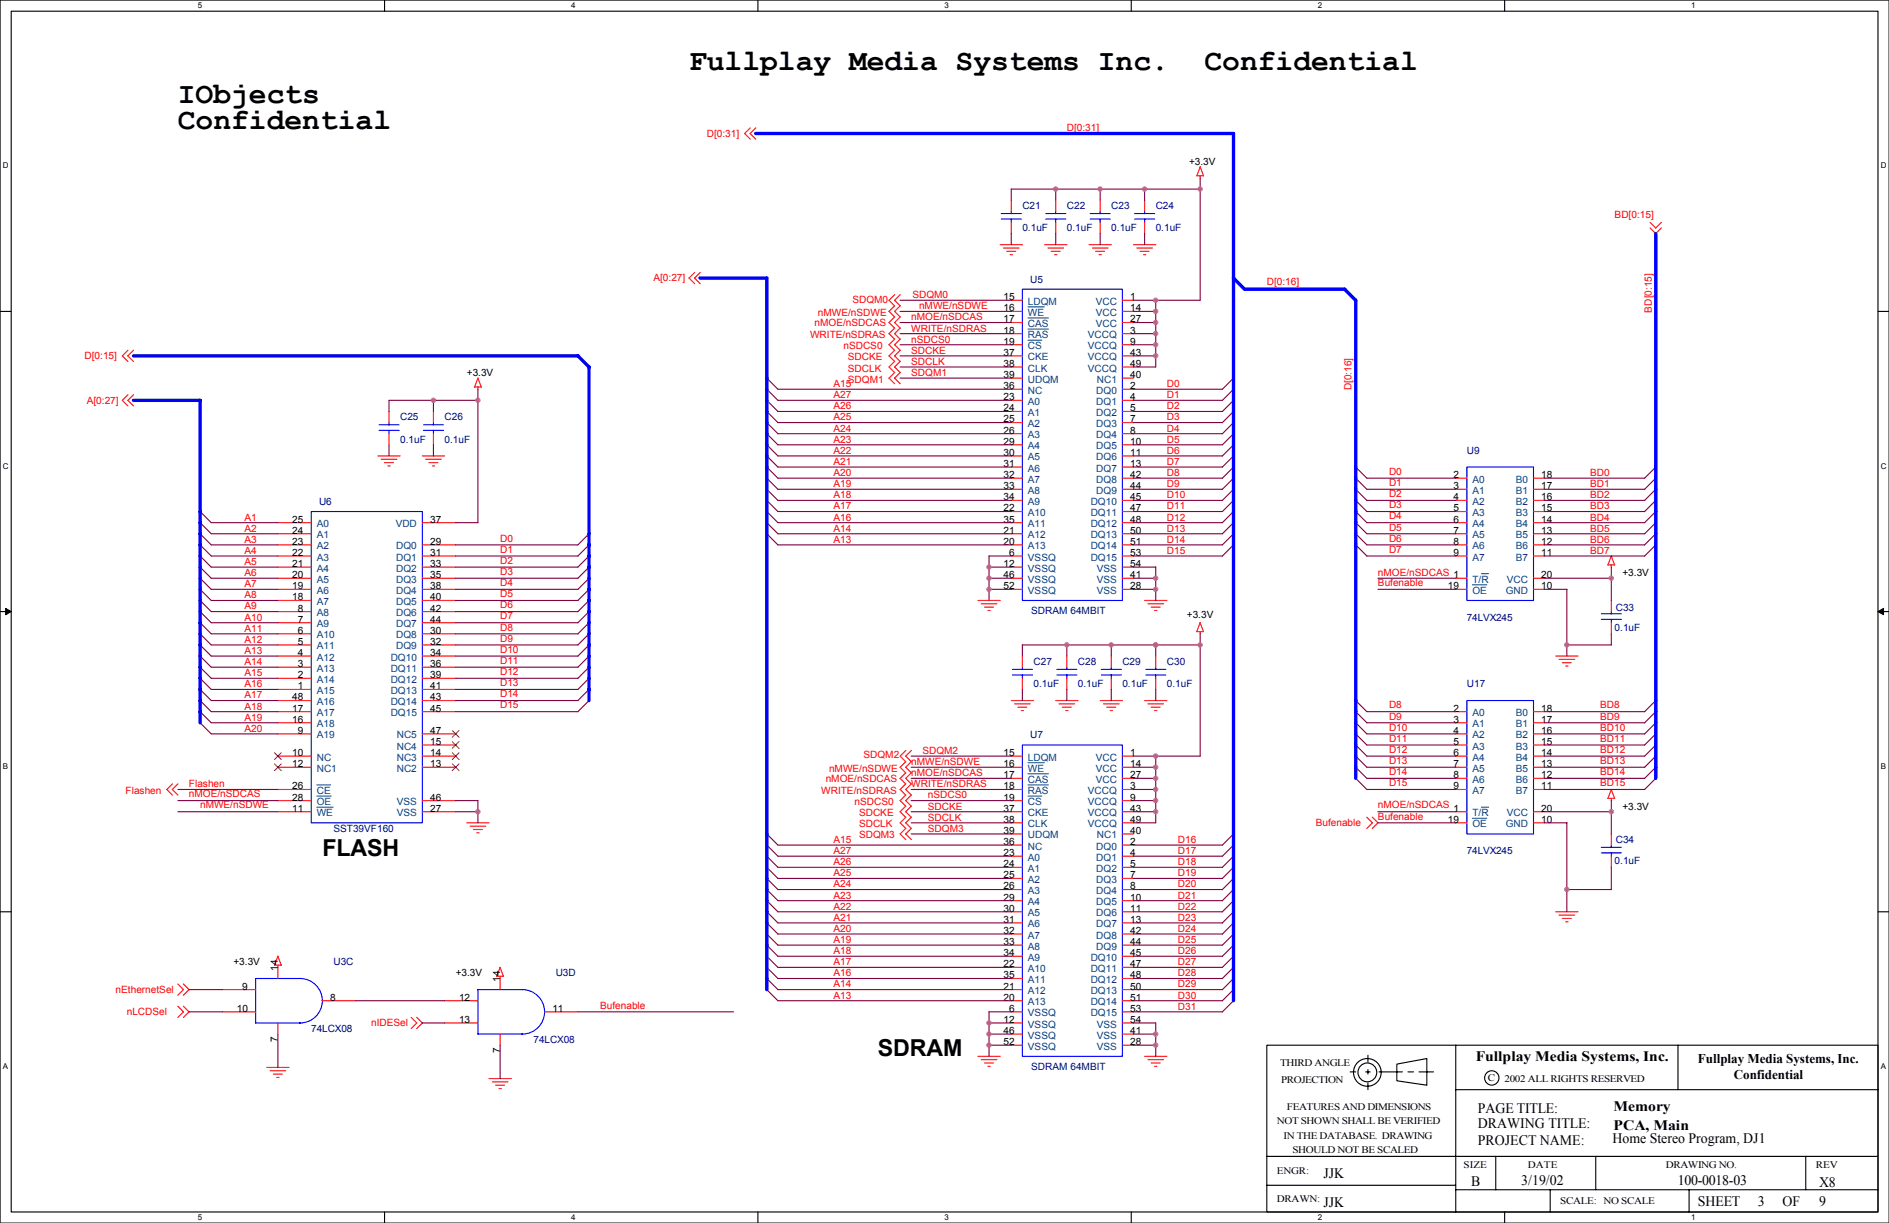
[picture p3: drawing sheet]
<svg xmlns="http://www.w3.org/2000/svg" width="432mm" height="279mm" viewBox="0 0 432 279" stroke-linecap="round" stroke-linejoin="round" font-family="sans-serif">
<path d="M0 0h431.8v279.4h-431.8zM2.6 2.6h426.7v274.3h-426.7z" fill="none" stroke="#000" stroke-width=".25"/>
<g fill="#fff">
<path d="M45.2 .3h1v2h-1z"/>
<path d="M45.2 277.1h1v2.1h-1z"/>
</g>
<path d="M87.9 0v2.6M87.9 276.9v2.5" fill="none" stroke="#000" stroke-width=".25"/>
<g fill="#fff">
<path d="M130.6 .3h1v2h-1z"/>
<path d="M130.6 277.1h1v2.1h-1z"/>
</g>
<path d="M173.2 0v2.6M173.2 276.9v2.5" fill="none" stroke="#000" stroke-width=".25"/>
<g fill="#fff">
<path d="M215.9 .3h1v2h-1z"/>
<path d="M215.9 277.1h1v2.1h-1z"/>
</g>
<path d="M258.6 0v2.6M258.6 276.9v2.5" fill="none" stroke="#000" stroke-width=".25"/>
<g fill="#fff">
<path d="M301.3 .3h1v2h-1z"/>
<path d="M301.3 277.1h1v2.1h-1z"/>
</g>
<path d="M343.9 0v2.6M343.9 276.9v2.5" fill="none" stroke="#000" stroke-width=".25"/>
<g fill="#fff">
<path d="M386.6 .3h1v2h-1z"/>
<path d="M386.6 277.1h1v2.1h-1z"/>
<path d="M.7 36.9h1.2v2h-1.2z"/>
<path d="M429.9 36.9h1.3v2h-1.3z"/>
<path d="M.7 105.4h1.2v2.1h-1.2z"/>
<path d="M429.9 105.4h1.3v2.1h-1.3z"/>
</g>
<path d="M0 71.1h2.6M429.3 71.1h2.5" fill="none" stroke="#000" stroke-width=".25"/>
<g fill="#fff">
<path d="M.7 174h1.2v2h-1.2z"/>
<path d="M429.9 174h1.2v2h-1.2z"/>
</g>
<path d="M0 139.7h2.6M429.3 139.7h2.5" fill="none" stroke="#000" stroke-width=".25"/>
<path d="M1.3 139l1.3 .7-1.3 .7zM429.3 139.7l1.3-.7v1.4z" fill="#000" stroke="#000" stroke-width=".23"/>
<g fill="#fff">
<path d="M.7 242.6h1.2v2h-1.2z"/>
<path d="M429.9 242.6h1.2v2h-1.2z"/>
</g>
<g fill="none" stroke="#000" stroke-width=".25">
<path d="M0 208.3h2.6M429.3 208.3h2.5M332.8 238.8h96.5v38.1h-96.5zM332.8 238.8h-43.2v38.1h43.2M383.6 238.8v10.1M308.6 244.9h1.3M312.2 244.9h1M312.7 241.1v1.5M312.7 244.4v1M312.7 247.4v1.5M315.2 244.9h5.4M319.3 243.1l6.9-1.3v6.1l-6.9-1z"/>
<path d="M321.8 244.9h1.3M324.4 244.9h3.3M332.8 248.9h96.5M289.6 264.2h139.4M289.6 270.8h43.2M332.8 271.8h96.5M341.9 264.2v7.6M354.4 271.8v5.1M364.8 264.2v7.6M386.1 271.8v5.1M412.8 264.2v7.6"/>
<circle cx="312.6" cy="245" r="3.2"/>
<circle cx="312.6" cy="245" r="2.15"/>
<circle cx="341" cy="246.3" r="1.64"/>
</g>
<g fill="none" stroke="#f00" stroke-width=".25">
<path d="M171.5 29.2l-1.3 1.3 1.3 1.3M172.8 29.2l-1.3 1.3 1.3 1.3M274.3 38.1l.8 2.1h-1.5zM228.6 55.9h5.1M229.4 56.7h3.6M230.1 57.4h2.1M230.9 58.2h.5M231.2 45.7v2.6M231.2 50.8v2.6M238.8 55.9h5.1M239.5 56.7h3.6M240.3 57.4h2"/>
<path d="M241.1 58.2h.5M241.3 45.7v2.6M241.3 50.8v2.6M248.9 55.9h5.1M249.7 56.7h3.6M250.4 57.4h2.1M251.2 58.2h.6M251.5 45.7v2.6M251.5 50.8v2.6M259.1 55.9h5.1M259.9 56.7h3.5M260.6 57.4h2.1"/>
<path d="M261.4 58.2h.5M261.6 45.7v2.6M261.6 50.8v2.6M274.3 40.2v.5M377.2 52.1l1.3 1.3 1.3-1.3M377.2 50.8l1.3 1.3 1.3-1.3M158.8 62.2l-1.3 1.3 1.3 1.3M160.1 62.2l-1.3 1.3 1.3 1.3M204.5 67.3l-1.3 1.3 1.3 1.3M204.5 69.8l-1.3 1.3 1.3 1.3-1.3 1.3 1.3 1.3M204.5 74.9l-1.3 1.3 1.3 1.3-1.3 1.3 1.3 1.3M205.8 67.3l-1.3 1.3 1.3 1.3"/>
<path d="M205.8 69.8l-1.3 1.3 1.3 1.3-1.3 1.3 1.3 1.3M205.8 74.9l-1.3 1.3 1.3 1.3-1.3 1.3 1.3 1.3M231.2 68.6h2.5M231.2 76.2h2.5M231.2 78.8h2.5M231.2 71.1h2.5M231.2 73.7h2.5M256.6 68.6h2.5M256.6 76.2h2.5M256.6 78.8h2.5M256.6 71.1h2.5M256.6 73.7h2.5"/>
<path d="M29.3 90.2l-1.3 1.3 1.3 1.3M29.3 80l-1.3 1.3 1.3 1.3M30.5 90.2l-1.3 1.3 1.3 1.3M30.5 80l-1.3 1.3 1.3 1.3M88.9 94v2.5M88.9 99.1v2.5M99.1 94v2.5M99.1 99.1v2.5M109.2 88.4v.5M109.3 86.4l-.8 2h1.5l-.8-2M204.5 80l-1.3 1.3 1.3 1.3-1.3 1.2 1.3 1.3M204.5 85.1l-1.3 1.3 1.3 1.3"/>
<path d="M205.8 80l-1.3 1.3 1.3 1.3-1.3 1.2 1.3 1.3M205.8 85.1l-1.3 1.3 1.3 1.3M231.2 88.9h2.5M231.2 91.5h2.5M231.2 94h2.5M231.2 96.5h2.5M231.2 99.1h2.5M231.2 81.3h2.5M231.2 83.8h2.5M231.2 86.4h2.5M256.6 88.9h2.5M256.6 91.5h2.5"/>
<path d="M256.6 94h2.5M256.6 96.5h2.5M256.6 99.1h2.5M256.6 81.3h2.5M256.6 83.8h2.5M256.6 86.4h2.5M63.5 119.4h7.6M86.4 104.2h5.1M87.1 104.9h3.6M87.9 105.7h2M88.7 106.4h.5M96.5 104.2h5.1"/>
<path d="M96.5 119.4h7.7M97.3 104.9h3.6M98 105.7h2.1M98.8 106.4h.6M231.2 104.2h2.5M231.2 101.6h2.5M231.2 106.7h2.5M231.2 116.9h2.5M231.2 109.2h2.5M231.2 111.8h2.5M231.2 114.3h2.5M231.2 119.4h2.5"/>
<path d="M256.6 104.2h2.5M256.6 101.6h2.5M256.6 106.7h2.5M256.6 116.9h2.5M256.6 109.2h2.5M256.6 111.8h2.5M256.6 114.3h2.5M256.6 119.4h2.5M332.8 116.9h2.5M332.8 109.2h2.5M332.8 111.8h2.5M332.8 114.3h2.5"/>
<path d="M332.8 119.4h2.5M350.5 116.9h2.6M350.5 109.2h2.6M350.5 111.8h2.6M350.5 114.3h2.6M350.5 119.4h2.6M63.5 137.2h7.6M63.5 127h7.6M63.5 129.6h7.6M63.5 124.5h7.6M63.5 121.9h7.6M63.5 134.6h7.6"/>
<path d="M63.5 132.1h7.6M63.5 139.7h7.6M96.5 137.2h7.7M96.5 127h7.7M96.5 129.6h7.7M96.5 124.5h7.7M96.5 134.6h7.7M96.5 132.1h7.7M96.5 139.7h7.7M223.5 137.2h5.1M224.3 137.9h3.6M225 138.7h2.1"/>
<path d="M225.8 139.5h.6M231.2 127h2.5M231.2 129.6h2.5M231.2 124.5h2.5M231.2 121.9h2.5M231.2 134.6h2.5M231.2 132.1h2.5M256.6 127h2.5M256.6 129.6h2.5M256.6 124.5h2.5M256.6 121.9h2.5M256.6 134.6h2.5"/>
<path d="M256.6 132.1h2.5M261.6 137.2h5.1M262.4 137.9h3.6M263.1 138.7h2.1M263.9 139.5h.6M332.8 127h2.5M332.8 124.5h2.5M332.8 121.9h2.5M332.8 134.6h2.5M332.8 132.1h2.5M350.5 127h2.6M350.5 124.5h2.6"/>
<path d="M350.5 121.9h2.6M350.5 134.6h2.6M350.5 132.1h2.6M368.3 127l.8 2.1h-1.5M368.3 129.1v.5M368.3 137.2v2.5M368.3 127l-.8 2.1M63.5 149.9h7.6M63.5 142.3h7.6M63.5 144.8h7.6M63.5 147.3h7.6M63.5 152.4h7.6"/>
<path d="M63.5 155h7.6M63.5 157.5h7.6M96.5 149.9h7.7M96.5 142.3h7.7M96.5 144.8h7.7M96.5 147.3h7.7M96.5 152.4h7.7M96.5 155h7.7M96.5 157.5h7.7M233.7 149.9v2.5M233.7 155v2.5M243.9 149.9v2.5"/>
<path d="M243.9 155v2.5M254 149.9v2.5M254 155v2.5M264.2 149.9v2.5M264.2 155v2.5M274.3 142.2l.8 2.1h-1.5l.7-2M274.3 144.3v.5M355.6 149.9h5.1M356.4 150.6h3.6M357.1 151.4h2.1M357.9 152.2h.5M368.3 142.3v2.5"/>
<path d="M39.4 179.1l-1.3 1.3 1.3 1.3M40.7 179.1l-1.3 1.3 1.3 1.3M63.5 160h7.6M63.5 162.6h7.6M63.5 165.1h7.6M63.5 167.7h7.6M63.5 172.7h7.6M63.5 175.3h7.6M96.5 160h7.7M96.5 162.6h7.7M96.5 167.7h7.7M96.5 172.7h7.7"/>
<path d="M96.5 175.3h7.7M96.5 170.2h7.7M207.1 176.5l-1.3 1.3 1.3 1.3-1.3 1.3 1.3 1.3M207.1 171.4l-1.3 1.3 1.3 1.3-1.3 1.3 1.3 1.3M208.3 176.5l-1.3 1.3 1.3 1.3-1.3 1.3 1.3 1.3M208.3 171.4l-1.3 1.3 1.3 1.3-1.3 1.3 1.3 1.3M231.2 160h5.1M231.2 172.7h2.5M231.2 175.3h2.5M231.2 177.8h2.5M231.9 160.8h3.6M232.7 161.6h2"/>
<path d="M233.4 162.3h.6M241.3 160h5.1M242.1 160.8h3.6M242.8 161.6h2.1M243.6 162.3h.5M251.5 160h5.1M252.2 160.8h3.6M253 161.6h2M253.8 162.3h.5M256.6 172.7h2.5M256.6 175.3h2.5M256.6 177.8h2.5"/>
<path d="M261.6 160h5.1M262.4 160.8h3.6M263.1 161.6h2.1M263.9 162.3h.6M332.8 162.6h2.5M332.8 165.1h2.5M332.8 167.7h2.5M332.8 172.7h2.5M332.8 175.3h2.5M332.8 170.2h2.5M332.8 177.8h2.5M350.5 162.6h2.6"/>
<path d="M350.5 165.1h2.6M350.5 167.7h2.6M350.5 172.7h2.6M350.5 175.3h2.6M350.5 170.2h2.6M350.5 177.8h2.6M63.5 180.4h7.6M63.5 182.9h7.6M63.5 185.4h7.6M96.5 182.9h7.7M96.5 185.4h7.7M106.7 188h5.1"/>
<path d="M107.5 188.7h3.5M108.2 189.5h2.1M109 190.3h.5M207.1 181.6l-1.3 1.3 1.3 1.3M207.1 184.1l-1.3 1.3 1.3 1.3M207.1 186.7l-1.3 1.3 1.3 1.3M207.1 189.2l-1.3 1.3 1.3 1.3M208.3 181.6l-1.3 1.3 1.3 1.3M208.3 184.1l-1.3 1.3 1.3 1.3M208.3 186.7l-1.3 1.3 1.3 1.3M208.3 189.2l-1.3 1.3 1.3 1.3M231.2 188h2.5"/>
<path d="M231.2 180.4h2.5M231.2 182.9h2.5M231.2 185.4h2.5M231.2 193.1h2.5M231.2 195.6h2.5M231.2 198.1h2.5M231.2 190.5h2.5M256.6 188h2.5M256.6 180.4h2.5M256.6 182.9h2.5M256.6 185.4h2.5M256.6 193.1h2.5"/>
<path d="M256.6 195.6h2.5M256.6 198.1h2.5M256.6 190.5h2.5M312.4 186.7l1.3 1.3-1.3 1.3M313.7 186.7l1.3 1.3-1.3 1.3M332.8 188h2.5M332.8 180.4h2.5M332.8 185.4h2.5M350.5 188h2.6M350.5 180.4h2.6M350.5 185.4h2.6M367.6 182.4h1.5l-.8-2.1-.8 2.1"/>
<path d="M368.3 182.4v.5M368.3 190.5v2.6M368.3 195.6v2.5M63.5 218.4l.8 2.1h-1.5M63.5 218.5l-.8 2M231.2 208.3h2.5M231.2 200.7h2.5M231.2 203.2h2.5M231.2 205.8h2.5M231.2 210.8h2.5M231.2 213.4h2.5M231.2 215.9h2.5"/>
<path d="M231.2 218.5h2.5M256.6 208.3h2.5M256.6 200.7h2.5M256.6 203.2h2.5M256.6 205.8h2.5M256.6 210.8h2.5M256.6 213.4h2.5M256.6 215.9h2.5M256.6 218.5h2.5M355.6 208.3h5.1M356.4 209.1h3.6M357.1 209.8h2.1"/>
<path d="M357.9 210.6h.5M40.6 229.9l1.3 1.3-1.3 1.3M40.6 224.8l1.3 1.3-1.3 1.3M41.9 224.8l1.3 1.3-1.3 1.3M41.9 229.9l1.3 1.3-1.3 1.3M50.8 226.1h7.6M50.8 231.2h7.6M63.5 220.5v3M63.5 233.7v2.5M73.7 228.6h7.6M94 232.4l1.3 1.3-1.3 1.3M95.2 232.4l1.3 1.3-1.3 1.3"/>
<path d="M101.6 228.6h7.6M101.6 233.7h7.6M114.3 221l.8 2h-1.5zM114.3 223v3.1M114.3 236.2v2.6M124.5 231.2h7.6M231.2 226.1h2.5M231.2 231.2h2.5M231.2 228.6h2.5M231.2 233.7h2.5M231.2 221h2.5M231.2 238.8h2.5"/>
<path d="M231.2 223.5h2.5M231.2 236.2h2.5M256.6 226.1h2.5M256.6 231.2h2.5M256.6 228.6h2.5M256.6 233.7h2.5M256.6 221h2.5M256.6 238.8h2.5M256.6 223.5h2.5M256.6 236.2h2.5M61 243.9h5.1M61.7 244.6h3.6"/>
<path d="M62.5 245.4h2M63.3 246.1h.5M111.8 246.4h5.1M112.5 247.2h3.6M113.3 247.9h2M114.1 248.7h.5M223.5 241.3h5.1M224.3 242.1h3.6M225 242.8h2.1M225.8 243.6h.6M261.6 241.3h5.1M262.4 242.1h3.6"/>
<path d="M263.1 242.8h2.1M263.9 243.6h.6"/>
</g>
<g fill="none" stroke="#00f" stroke-width=".25">
<path d="M228.9 50.1h4.6M228.9 48.8h4.6M231.2 48.3v.5M231.2 50v.8M239 50.1h4.6M239 48.8h4.6M241.3 48.3v.5M241.3 50v.8M249.2 50.1h4.6M249.2 48.8h4.6M251.5 48.3v.5M251.5 50v.8"/>
<path d="M259.4 50.1h4.5M259.4 48.8h4.5M261.6 48.3v.5M261.6 50v.8M233.7 66.1h22.9v71.1h-22.9zM86.6 98.3h4.6M86.6 97h4.6M88.9 96.5v.6M88.9 98.3v.8M96.8 98.3h4.6M96.8 97h4.6M99.1 96.5v.6"/>
<path d="M99.1 98.3v.8M71.1 116.9h25.4v71.1h-25.4zM335.3 106.7h15.2v30.5h-15.2zM368.3 139.7v.6M231.4 154.2h4.6M231.4 152.9h4.6M233.7 152.4v.6M233.7 154.2v.8M241.6 154.2h4.6M241.6 152.9h4.6M243.9 152.4v.6M243.9 154.2v.8"/>
<path d="M251.7 154.2h4.6M251.7 152.9h4.6M254 152.4v.6M254 154.2v.8M261.9 154.2h4.6M261.9 152.9h4.6M264.2 152.4v.6M264.2 154.2v.8M366 141.5h4.6M366 140.2h4.6M368.3 141.5v.8M233.7 170.2h22.9v71.1h-22.9z"/>
<path d="M335.3 160h15.2v30.5h-15.2zM366 194.8h4.6M366 193.6h4.6M368.3 193.1v.5M368.3 194.8v.8M58.4 223.5h10.1a5.1 5.1 0 0 1 5.2 5.1v-.1a5.1 5.1 0 0 1-5.2 5.2h.1M58.4 223.5v10.2M58.4 233.7h10.2M109.2 226.1h10.1a5.1 5.1 0 0 1 5.2 5 5.1 5.1 0 0 1-5.2 5.1h.1M109.2 226.1v10.2l10.2-.1"/>
</g>
<g fill="none" stroke="#004080" stroke-width=".23">
<path d="M235 70.1h3.7M235 72.6h4.7M235 75.2h4.7M235 77.7h3.1M336.6 133.6h3.3M338.6 131.1h1.7M72.4 179.3h3.2M235 179.3h4.7M235 174.2h3.7M235 176.8h4.7M72.4 181.9h3.3M72.4 184.4h3.8"/>
<path d="M235 181.9h3.1M336.6 186.9h3.3M338.6 184.4h1.7"/>
</g>
<path d="M62.8 172l1.5 1.5M62.8 174.5l1.5 1.6M64.3 172l-1.6 1.5M64.3 174.5l-1.6 1.6M103.4 166.9l1.5 1.5M103.4 169.4l1.5 1.6M103.4 172l1.5 1.5M103.4 174.5l1.5 1.6M104.9 166.9l-1.5 1.5M104.9 169.4l-1.5 1.6M104.9 172l-1.5 1.5M104.9 174.5l-1.5 1.6" fill="none" stroke="#804000" stroke-width=".23"/>
<g fill="none" stroke="#800040" stroke-width=".25">
<path d="M231.2 53.3v2.6M241.3 43.2v2.5M241.3 53.3v2.6M251.5 43.2v2.5M251.5 53.3v2.6M261.6 43.2v2.5M261.6 53.3v2.6M274.3 40.6v28h-15.2M274.3 43.2h-43.1v2.5M205.7 68.6h25.5M205.7 76.2h25.5M205.7 78.8h25.5"/>
<path d="M205.7 71.1h25.5M205.7 73.7h25.5M259.1 76.2h5.1M259.1 78.8h5.1M259.1 71.1h5.1M259.1 73.7h5.1M264.2 68.6v15.2h-5.1M99.1 91.5v2.5M109.2 88.9v30.5M109.3 91.5h-20.4v2.5M175.3 94l2.5 2.5M175.3 99.1l2.5 2.5"/>
<path d="M175.3 91.4l2.5 2.6M175.3 96.5l2.5 2.6M175.3 88.9l2.5 2.6M175.3 86.4l2.5 2.5M177.8 94h53.4M177.8 91.5h53.4M177.8 88.9h53.4M177.8 96.5h53.4M177.8 99.1h53.4M205.7 83.8h25.5M205.7 81.3h25.5M205.7 86.4h25.5"/>
<path d="M259.1 81.3h5.1M259.1 94h20.3M259.1 91.5h20.3M259.1 88.9h20.3M259.1 96.5h20.3M259.1 99.1h20.3M282 99.1l-2.6 2.5M282 86.4l-2.6 2.5M282 96.5l-2.6 2.6M282 94l-2.6 2.6M282 91.5l-2.6 2.5M282 88.9l-2.6 2.6"/>
<path d="M45.7 116.8l2.6 2.6h15.2M45.7 119.4l2.6 2.5h15.2M88.9 101.6v2.6M99.1 101.6v2.6M104.2 119.4h5.1M175.3 116.8l2.5 2.6M175.3 101.6l2.5 2.6M175.3 114.3l2.5 2.6M175.3 104.1l2.5 2.6M175.3 109.2l2.5 2.6M175.3 119.4l2.5 2.5M175.3 111.8l2.5 2.5"/>
<path d="M175.3 106.7l2.5 2.5M177.8 114.3h53.4M177.8 106.7h53.4M177.8 109.2h53.4M177.8 101.6h53.4M177.8 119.4h53.4M177.8 111.8h53.4M177.8 104.2h53.4M177.8 116.9h53.4M259.1 114.3h20.3M259.1 106.7h20.3M259.1 109.2h20.3"/>
<path d="M259.1 101.6h20.3M259.1 119.4h20.3M259.1 111.8h20.3M259.1 104.2h20.3M259.1 116.9h20.3M282 106.7l-2.6 2.6M282 109.2l-2.6 2.6M282 101.6l-2.6 2.6M282 111.8l-2.6 2.5M282 104.2l-2.6 2.5M282 114.3l-2.6 2.6M282 116.9l-2.6 2.5"/>
<path d="M282 119.4l-2.6 2.6M309.9 114.3l2.5 2.6h20.4M309.9 106.7l2.5 2.5h20.4M309.9 109.2l2.5 2.6h20.4M309.9 111.8l2.5 2.5h20.4M309.9 119.4l2.5 2.5h20.4M309.9 116.8l2.5 2.6h20.4M353.1 114.3h22.9M353.1 109.2h22.9M353.1 119.4h22.9M353.1 111.8h22.9M353.1 116.9h22.9"/>
<path d="M378.5 109.2l-2.6 2.6M378.5 119.4l-2.6 2.6M378.5 114.3l-2.6 2.6M378.5 106.7l-2.6 2.6M378.5 111.8l-2.6 2.5M378.5 116.9l-2.6 2.5M45.7 127l2.6 2.6h15.2M45.7 121.9l2.6 2.6h15.2M45.7 134.6l2.6 2.6h15.2M45.7 137.2l2.6 2.5h15.2M45.7 124.5l2.6 2.5h15.2M45.7 129.5l2.6 2.6h15.2"/>
<path d="M45.7 139.7l2.6 2.6h15.2M45.7 132.1l2.6 2.5h15.2M104.2 124.5h27.9M104.2 137.2h27.9M104.2 127h27.9M104.2 139.7h27.9M104.2 134.6h27.9M104.2 129.6h27.9M104.2 132.1h27.9M134.6 137.2l-2.5 2.5M134.6 121.9l-2.5 2.6M134.6 129.6l-2.5 2.5"/>
<path d="M134.6 127l-2.5 2.6M134.6 139.7l-2.5 2.6M134.6 124.5l-2.5 2.5M134.6 132.1l-2.5 2.6M134.6 134.6l-2.5 2.6M175.3 121.9l2.5 2.6M177.8 124.5h53.4M177.8 121.9h53.4M226.1 127h5.1M226.1 134.6h5.1M226.1 129.6h5.1M226.1 132.1h5.1"/>
<path d="M226.1 127v10.2M259.1 129.6l5.1-.1v7.7M259.1 124.5h20.3M259.1 127h20.3M259.1 134.6h5.1M259.1 121.9h20.3M259.1 132.1h5.1M282 124.5l-2.6 2.5M282 121.9l-2.6 2.6M309.9 121.9l2.5 2.6h20.4M309.9 124.5l2.5 2.5h20.4M315 132.1h17.8"/>
<path d="M315 134.6h17.8M353.1 124.5h22.9M353.1 127h22.9M353.1 134.6h5.1M353.1 121.9h22.9M353.1 132.1h15.2M358.2 134.6v15.3M368.3 129.6v7.6M378.5 124.5l-2.6 2.5M378.5 121.9l-2.6 2.6M45.7 147.3l2.6 2.6h15.2M45.7 144.8l2.6 2.5h15.2"/>
<path d="M45.7 142.2l2.6 2.6h15.2M45.7 154.9l2.6 2.6h15.2M45.7 157.5l2.6 2.5h15.2M45.7 152.4l2.6 2.6h15.2M45.7 149.9l2.6 2.5h15.2M104.2 155h27.9M104.2 149.9h27.9M104.2 147.3h27.9M104.2 142.3h27.9M104.2 144.8h27.9M104.2 152.4h27.9M104.2 157.5h27.9"/>
<path d="M134.6 142.3l-2.5 2.5M134.6 157.5l-2.5 2.6M134.6 152.4l-2.5 2.6M134.6 149.9l-2.5 2.5M134.6 144.8l-2.5 2.6M134.6 147.3l-2.5 2.6M134.6 155l-2.5 2.5M233.7 157.5v2.5M243.9 147.3v2.6M243.9 157.5v2.5M254 147.3v2.6M254 157.5v2.5"/>
<path d="M264.2 147.3v2.6M264.2 157.5v2.5M274.3 144.8v27.9h-15.2M274.3 147.3h-40.6v2.6M358.2 147.3h10.1M368.3 144.8v2.6M45.7 165.1l2.6 2.6h15.2M45.7 160l2.6 2.6h15.2M45.7 162.6l2.6 2.5h15.2M104.2 160h27.9M104.2 162.6h27.9M134.6 160l-2.5 2.6"/>
<path d="M208.3 177.8h22.9M208.3 175.3h22.9M208.3 172.7h22.9M259.1 177.8h5.1M259.1 175.3h5.1M264.2 172.7v15.3h-5.1M309.9 175.3l2.5 2.5h20.4M309.9 177.8l2.5 2.6h20.4M309.9 170.2l2.5 2.5h20.4M309.9 160l2.5 2.6h20.4M309.9 165.1l2.5 2.6h20.4M309.9 162.6l2.5 2.5h20.4"/>
<path d="M309.9 172.7l2.5 2.6h20.4M309.9 167.6l2.5 2.6h20.4M353.1 177.8h22.9M353.1 175.3h22.9M353.1 172.7h22.9M353.1 162.6h22.9M353.1 165.1h22.9M353.1 167.7h22.9M353.1 170.2h22.9M378.5 170.2l-2.6 2.6M378.5 172.7l-2.6 2.6M378.5 175.3l-2.6 2.5"/>
<path d="M378.5 177.8l-2.6 2.6M378.5 160l-2.6 2.6M378.5 162.6l-2.6 2.5M378.5 165.1l-2.6 2.6M378.5 167.7l-2.6 2.5M40.7 180.4h22.8M40.7 185.4h22.8M40.7 182.9h22.8M104.2 182.9h5v5.1M104.2 185.4h5.1M175.3 195.6l2.5 2.5M175.3 193l2.5 2.6"/>
<path d="M175.3 190.5l2.5 2.6M175.3 198.1l2.5 2.6M177.8 195.6h53.4M177.8 198.1h53.4M177.8 193.1h53.4M208.3 180.4h22.9M208.3 190.5h22.9M208.3 188h22.9M208.3 185.4h22.9M208.3 182.9h22.9M259.1 180.4h5.1M259.1 185.4h5.1"/>
<path d="M259.1 182.9h5.1M259.1 195.6h20.3M259.1 198.1h20.3M259.1 193.1h20.3M282 193.1l-2.6 2.5M282 195.6l-2.6 2.6M282 198.1l-2.6 2.6M282 190.5l-2.6 2.6M315 185.4h17.8M315 188h17.8M353.1 180.4h22.9M353.1 188h5.1"/>
<path d="M353.1 185.4h15.2M358.2 188v20.3M368.3 182.9v7.6M368.3 198.1v5.1M175.3 210.8l2.5 2.6M175.3 218.4l2.5 2.6M175.3 200.7l2.5 2.5M175.3 203.2l2.5 2.6M175.3 213.4l2.5 2.5M175.3 205.7l2.5 2.6M175.3 215.9l2.5 2.6M175.3 208.3l2.5 2.5"/>
<path d="M177.8 215.9h53.4M177.8 205.8h53.4M177.8 218.5h53.4M177.8 208.3h53.4M177.8 200.7h53.4M177.8 210.8h53.4M177.8 213.4h53.4M177.8 203.2h53.4M259.1 215.9h20.3M259.1 205.8h20.3M259.1 218.5h20.3M259.1 208.3h20.3"/>
<path d="M259.1 200.7h20.3M259.1 210.8h20.3M259.1 213.4h20.3M259.1 203.2h20.3M282 205.8l-2.6 2.5M282 218.5l-2.6 2.5M282 215.9l-2.6 2.6M282 210.8l-2.6 2.6M282 200.7l-2.6 2.5M282 203.2l-2.6 2.6M282 213.4l-2.6 2.5M282 208.3l-2.6 2.6"/>
<path d="M358.2 203.2h10.1M43.2 231.2h7.6M43.2 226.1h7.6M63.5 236.2v7.7M81.3 228.6h20.3M96.5 233.7h5.1M114.3 238.8v7.6M132.1 231.2h35.6M175.3 223.5l2.5 2.6M175.3 221l2.5 2.5M175.3 226.1l2.5 2.5M177.8 228.6h53.4"/>
<path d="M177.8 221h53.4M177.8 223.5h53.4M177.8 226.1h53.4M226.1 233.7h5.1M226.1 236.2h5.1M226.1 238.8h5.1M231.2 231.2h-5.1v10.1M259.1 233.7h5.1v7.6M259.1 231.2h20.3M259.1 228.6h20.3M259.1 221h20.3M259.1 223.5h20.3"/>
<path d="M259.1 226.1h20.3M259.1 236.2h5.1M259.1 238.8h5.1M282 221l-2.6 2.6M282 228.6l-2.6 2.6M282 223.5l-2.6 2.6M282 226.1l-2.6 2.5"/>
</g>
<path d="M172.7 30.5h109.3M282 30.5v198.1M378.5 53.4v124.4M160 63.5h15.3M175.3 63.5v162.6M281.9 63.5l2.6 2.6h22.9M307.3 66l2.6 2.6v109.2M30.5 81.3h101.6l2.6 2.6-.1 76.2M30.5 91.5h15.3M45.7 91.5v73.6" fill="none" stroke="#00f" stroke-width=".76"/>
<g fill="#f0f" stroke="#f0f" stroke-width=".25">
<circle cx="264.2" cy="134.6" r=".5"/>
<circle cx="226.1" cy="134.6" r=".5"/>
<circle cx="226.1" cy="132.1" r=".5"/>
<circle cx="264.2" cy="81.3" r=".5"/>
<circle cx="264.2" cy="147.3" r=".5"/>
<circle cx="254" cy="147.3" r=".5"/>
<circle cx="264.2" cy="180.3" r=".5"/>
<circle cx="264.2" cy="76.2" r=".5"/>
<circle cx="368.3" cy="132.1" r=".5"/>
<circle cx="358.1" cy="147.3" r=".5"/>
<circle cx="264.2" cy="185.4" r=".5"/>
<circle cx="226.1" cy="129.5" r=".5"/>
<circle cx="226.1" cy="238.8" r=".5"/>
<circle cx="251.5" cy="43.2" r=".5"/>
<circle cx="226.1" cy="236.2" r=".5"/>
<circle cx="264.2" cy="177.8" r=".5"/>
<circle cx="264.2" cy="238.8" r=".5"/>
<circle cx="243.8" cy="147.3" r=".5"/>
<circle cx="264.2" cy="132.1" r=".5"/>
<circle cx="358.1" cy="203.2" r=".5"/>
<circle cx="264.2" cy="236.2" r=".5"/>
<circle cx="99.1" cy="91.4" r=".5"/>
<circle cx="109.2" cy="185.4" r=".5"/>
<circle cx="109.2" cy="91.4" r=".5"/>
<circle cx="274.3" cy="43.2" r=".5"/>
<circle cx="261.6" cy="43.2" r=".5"/>
<circle cx="226.1" cy="233.7" r=".5"/>
<circle cx="274.3" cy="147.3" r=".5"/>
<circle cx="264.2" cy="175.3" r=".5"/>
<circle cx="264.2" cy="78.7" r=".5"/>
<circle cx="264.2" cy="68.6" r=".5"/>
<circle cx="264.2" cy="73.7" r=".5"/>
<circle cx="264.2" cy="71.1" r=".5"/>
<circle cx="264.2" cy="182.9" r=".5"/>
<circle cx="241.3" cy="43.2" r=".5"/>
<circle cx="368.3" cy="185.4" r=".5"/>
<circle cx="264.2" cy="172.7" r=".5"/>
</g>
<g font-size="6.9">
<text x="157.5" y="15.9">Fullplay Media Systems Inc.</text>
<text x="275.3" y="15.9">Confidential</text>
<text x="40.7" y="23.5">IObjects</text>
<text x="40.7" y="29.5">Confidential</text>
</g>
<g font-size="5.3">
<text x="73.7" y="195.5">FLASH</text>
<text x="200.7" y="241.2">SDRAM</text>
</g>
<g font-size="3.3">
<text x="337.3" y="242.3">Fullplay Media Systems, Inc.</text>
<text x="337.8" y="257.7">DRAWING TITLE:</text>
<text x="337.8" y="254.2">PAGE TITLE:</text>
<text x="368.8" y="253.7">Memory</text>
<text x="337.8" y="261.6">PROJECT NAME:</text>
<text x="368.6" y="261">Home Stereo Program, DJ1</text>
<text x="368.8" y="258.1">PCA, Main</text>
<text x="302.5" y="269.2">JJK</text>
<text x="302.5" y="275.8">JJK</text>
<text x="336.3" y="271">B</text>
<text x="347.7" y="270.7">3/19/02</text>
<text x="383.6" y="270.7">100-0018-03</text>
<text x="388.1" y="275.5">SHEET</text>
<text x="401.8" y="275.5">3</text>
<text x="407.4" y="275.5">OF</text>
<text x="415.8" y="271.2">X8</text>
<text x="415.8" y="275.5">9</text>
</g>
<g font-size="3">
<text x="388.1" y="242.8">Fullplay Media Systems, Inc.</text>
<text x="396.3" y="246.5">Confidential</text>
</g>
<g font-size="2.3" fill="#f00">
<text x="161.6" y="31.3">D[0:31]</text>
<text x="243.9" y="30">D[0:31]</text>
<text x="369.1" y="49.8">BD[0:15]</text>
<text x="149.4" y="64.3">A[0:27]</text>
<text x="289.6" y="65.1">D[0:16]</text>
<text x="194.8" y="69.1">SDQM0</text>
<text x="208.6" y="68.1">SDQM0</text>
<text x="210.1" y="70.7">nMWE/nSDWE</text>
<text x="377.5" y="71.4" transform="rotate(-90 377.5 71.4)">BD[0:15]</text>
<text x="185.2" y="77.3">WRITE/nSDRAS</text>
<text x="186.2" y="74.5">nMOE/nSDCAS</text>
<text x="187" y="72.2">nMWE/nSDWE</text>
<text x="208.3" y="73.2">nMOE/nSDCAS</text>
<text x="208.3" y="75.7">WRITE/nSDRAS</text>
<text x="19.3" y="82.1">D[0:15]</text>
<text x="192.8" y="79.8">nSDCS0</text>
<text x="193.8" y="82.3">SDCKE</text>
<text x="208.3" y="83.4">SDCLK</text>
<text x="208.3" y="78.3">nSDCS0</text>
<text x="208.3" y="80.8">SDCKE</text>
<text x="190.5" y="88.4">A15</text>
<text x="193.8" y="84.9">SDCLK</text>
<text x="193.8" y="87.4">SDQM1</text>
<text x="208.3" y="85.9">SDQM1</text>
<text x="266.7" y="88.4">D0</text>
<text x="309" y="89.2" transform="rotate(-90 309 89.2)">D[0:16]</text>
<text x="19.8" y="92.2">A[0:27]</text>
<text x="190.5" y="93.5">A26</text>
<text x="190.5" y="91">A27</text>
<text x="266.7" y="93.5">D2</text>
<text x="266.7" y="91">D1</text>
<text x="190.5" y="98.6">A24</text>
<text x="190.5" y="96.1">A25</text>
<text x="190.5" y="101.1">A23</text>
<text x="266.7" y="98.6">D4</text>
<text x="266.7" y="96.1">D3</text>
<text x="266.7" y="101.1">D5</text>
<text x="190.5" y="106.2">A21</text>
<text x="190.5" y="103.7">A22</text>
<text x="266.7" y="106.2">D7</text>
<text x="266.7" y="103.7">D6</text>
<text x="190.5" y="113.8">A18</text>
<text x="190.5" y="111.3">A19</text>
<text x="190.5" y="108.8">A20</text>
<text x="266.7" y="113.8">D10</text>
<text x="266.7" y="108.8">D8</text>
<text x="266.7" y="111.3">D9</text>
<text x="317.5" y="111">D1</text>
<text x="317.5" y="108.5">D0</text>
<text x="317.5" y="113.6">D2</text>
<text x="363.5" y="108.8">BD0</text>
<text x="363.5" y="113.8">BD2</text>
<text x="363.5" y="111.3">BD1</text>
<text x="55.9" y="118.9">A1</text>
<text x="190.5" y="116.4">A17</text>
<text x="190.5" y="118.9">A16</text>
<text x="266.7" y="116.4">D11</text>
<text x="266.7" y="118.9">D12</text>
<text x="317.5" y="116.1">D3</text>
<text x="317.5" y="118.7">D4</text>
<text x="363.5" y="118.9">BD4</text>
<text x="363.5" y="116.4">BD3</text>
<text x="55.9" y="124">A3</text>
<text x="55.9" y="121.5">A2</text>
<text x="114.3" y="123.7">D0</text>
<text x="190.5" y="124">A13</text>
<text x="190.5" y="121.5">A14</text>
<text x="266.7" y="124">D14</text>
<text x="266.7" y="121.5">D13</text>
<text x="317.5" y="123.7">D6</text>
<text x="317.5" y="121.2">D5</text>
<text x="363.5" y="124">BD6</text>
<text x="363.5" y="121.5">BD5</text>
<text x="55.9" y="131.6">A6</text>
<text x="55.9" y="129.1">A5</text>
<text x="55.9" y="126.5">A4</text>
<text x="114.3" y="131.4">D3</text>
<text x="114.3" y="126.3">D1</text>
<text x="114.3" y="128.8">D2</text>
<text x="266.7" y="126.5">D15</text>
<text x="315" y="131.6">nMOE/nSDCAS 1</text>
<text x="317.5" y="126.3">D7</text>
<text x="363.5" y="126.5">BD7</text>
<text x="55.9" y="136.7">A8</text>
<text x="55.9" y="134.2">A7</text>
<text x="114.3" y="136.4">D5</text>
<text x="114.3" y="133.9">D4</text>
<text x="315" y="133.9">Bufenable</text>
<text x="55.9" y="141.8">A10</text>
<text x="55.9" y="139.2">A9</text>
<text x="114.3" y="139">D6</text>
<text x="114.3" y="141.5">D7</text>
<text x="55.9" y="149.4">A13</text>
<text x="55.9" y="146.9">A12</text>
<text x="55.9" y="144.3">A11</text>
<text x="114.3" y="144.1">D8</text>
<text x="114.3" y="149.1">D10</text>
<text x="114.3" y="146.6">D9</text>
<text x="55.9" y="151.9">A14</text>
<text x="55.9" y="154.5">A15</text>
<text x="114.3" y="154.2">D12</text>
<text x="114.3" y="151.7">D11</text>
<text x="55.9" y="157">A16</text>
<text x="55.9" y="159.6">A17</text>
<text x="114.3" y="156.8">D13</text>
<text x="114.3" y="159.3">D14</text>
<text x="114.3" y="161.8">D15</text>
<text x="317.5" y="161.8">D8</text>
<text x="365.8" y="161.8">BD8</text>
<text x="55.9" y="162.1">A18</text>
<text x="55.9" y="167.2">A20</text>
<text x="55.9" y="164.6">A19</text>
<text x="317.5" y="164.4">D9</text>
<text x="317.5" y="166.9">D10</text>
<text x="365.8" y="164.4">BD9</text>
<text x="365.8" y="166.9">BD10</text>
<text x="197.4" y="173.3">SDQM2</text>
<text x="210.8" y="172.3">SDQM2</text>
<text x="317.5" y="169.5">D11</text>
<text x="317.5" y="172">D12</text>
<text x="365.8" y="172">BD12</text>
<text x="365.8" y="169.5">BD11</text>
<text x="43.2" y="179.9">Flashen</text>
<text x="188.7" y="178.6">nMOE/nSDCAS</text>
<text x="189.5" y="176.3">nMWE/nSDWE</text>
<text x="208.3" y="177.3">nMOE/nSDCAS</text>
<text x="208.3" y="179.9">WRITE/nSDRAS</text>
<text x="208.3" y="174.8">nMWE/nSDWE</text>
<text x="317.5" y="174.5">D13</text>
<text x="317.5" y="177.1">D14</text>
<text x="317.5" y="179.6">D15</text>
<text x="365.8" y="177.1">BD14</text>
<text x="365.8" y="174.5">BD13</text>
<text x="365.8" y="179.6">BD15</text>
<text x="28.7" y="181.4">Flashen</text>
<text x="43.2" y="182.2">nMOE/nSDCAS</text>
<text x="45.7" y="184.7">nMWE/nSDWE</text>
<text x="187.7" y="181.4">WRITE/nSDRAS</text>
<text x="195.3" y="183.9">nSDCS0</text>
<text x="212.1" y="182.4">nSDCS0</text>
<text x="212.1" y="185">SDCKE</text>
<text x="315" y="184.7">nMOE/nSDCAS</text>
<text x="196.4" y="186.5">SDCKE</text>
<text x="196.4" y="189">SDCLK</text>
<text x="196.4" y="191.6">SDQM3</text>
<text x="212.1" y="190">SDQM3</text>
<text x="212.1" y="187.5">SDCLK</text>
<text x="300.8" y="188.8">Bufenable</text>
<text x="315" y="187.2">Bufenable</text>
<text x="190.5" y="192.6">A15</text>
<text x="190.5" y="197.7">A26</text>
<text x="190.5" y="195.1">A27</text>
<text x="269.3" y="195.1">D17</text>
<text x="269.3" y="197.7">D18</text>
<text x="269.3" y="192.6">D16</text>
<text x="190.5" y="200.2">A25</text>
<text x="190.5" y="202.7">A24</text>
<text x="269.3" y="202.7">D20</text>
<text x="269.3" y="200.2">D19</text>
<text x="190.5" y="205.3">A23</text>
<text x="190.5" y="207.8">A22</text>
<text x="269.3" y="207.8">D22</text>
<text x="269.3" y="205.3">D21</text>
<text x="190.5" y="210.4">A21</text>
<text x="190.5" y="215.4">A19</text>
<text x="190.5" y="212.9">A20</text>
<text x="269.3" y="215.4">D25</text>
<text x="269.3" y="212.9">D24</text>
<text x="269.3" y="210.4">D23</text>
<text x="190.5" y="218">A18</text>
<text x="190.5" y="220.5">A17</text>
<text x="269.3" y="218">D26</text>
<text x="269.3" y="220.5">D27</text>
<text x="26.4" y="226.9">nEthernetSel</text>
<text x="190.5" y="225.6">A14</text>
<text x="190.5" y="223.1">A16</text>
<text x="269.3" y="223.1">D28</text>
<text x="269.3" y="225.6">D29</text>
<text x="29" y="231.9">nLCDSel</text>
<text x="137.2" y="230.4">Bufenable</text>
<text x="190.5" y="228.1">A13</text>
<text x="269.3" y="230.7">D31</text>
<text x="269.3" y="228.1">D30</text>
<text x="84.9" y="234.5">nIDESel</text>
</g>
<g font-size="2.3">
<text x="271.8" y="37.6">+3.3V</text>
<text x="229.4" y="68.6">15</text>
<text x="229.4" y="71.1">16</text>
<text x="258.3" y="68.6">1</text>
<text x="258.3" y="71.1">14</text>
<text x="229.4" y="73.7">17</text>
<text x="229.4" y="76.2">18</text>
<text x="258.3" y="76.2">3</text>
<text x="258.3" y="73.7">27</text>
<text x="229.4" y="78.7">19</text>
<text x="229.4" y="81.3">37</text>
<text x="229.4" y="83.8">38</text>
<text x="258.3" y="78.7">9</text>
<text x="258.3" y="81.3">43</text>
<text x="258.3" y="83.8">49</text>
<text x="106.7" y="85.9">+3.3V</text>
<text x="229.4" y="88.9">36</text>
<text x="229.4" y="86.4">39</text>
<text x="258.3" y="88.9">2</text>
<text x="258.3" y="86.4">40</text>
<text x="229.4" y="91.4">23</text>
<text x="229.4" y="94">24</text>
<text x="258.3" y="91.4">4</text>
<text x="258.3" y="94">5</text>
<text x="229.4" y="96.5">25</text>
<text x="229.4" y="99.1">26</text>
<text x="229.4" y="101.6">29</text>
<text x="258.3" y="96.5">7</text>
<text x="258.3" y="99.1">8</text>
<text x="258.3" y="101.6">10</text>
<text x="229.4" y="104.1">30</text>
<text x="229.4" y="106.7">31</text>
<text x="258.3" y="104.1">11</text>
<text x="258.3" y="106.7">13</text>
<text x="229.4" y="109.2">32</text>
<text x="229.4" y="111.8">33</text>
<text x="258.3" y="109.2">42</text>
<text x="258.3" y="111.8">44</text>
<text x="332.3" y="109.2">2</text>
<text x="332.3" y="111.8">3</text>
<text x="352.3" y="111.8">17</text>
<text x="352.3" y="109.2">18</text>
<text x="66.8" y="119.4">25</text>
<text x="98.3" y="119.4">37</text>
<text x="229.4" y="116.8">22</text>
<text x="229.4" y="114.3">34</text>
<text x="229.4" y="119.4">35</text>
<text x="258.3" y="114.3">45</text>
<text x="258.3" y="116.8">47</text>
<text x="258.3" y="119.4">48</text>
<text x="332.3" y="114.3">4</text>
<text x="332.3" y="116.8">5</text>
<text x="332.3" y="119.4">6</text>
<text x="352.3" y="119.4">14</text>
<text x="352.3" y="116.8">15</text>
<text x="352.3" y="114.3">16</text>
<text x="66.8" y="121.9">24</text>
<text x="66.8" y="124.5">23</text>
<text x="98.3" y="124.5">29</text>
<text x="229.4" y="124.5">20</text>
<text x="229.4" y="121.9">21</text>
<text x="258.3" y="121.9">50</text>
<text x="258.3" y="124.5">51</text>
<text x="332.3" y="121.9">7</text>
<text x="332.3" y="124.5">8</text>
<text x="352.3" y="124.5">12</text>
<text x="352.3" y="121.9">13</text>
<text x="66.8" y="127">22</text>
<text x="66.8" y="129.5">21</text>
<text x="98.3" y="127">31</text>
<text x="98.3" y="129.5">33</text>
<text x="229.4" y="129.5">12</text>
<text x="230.7" y="127">6</text>
<text x="258.3" y="127">53</text>
<text x="258.3" y="129.5">54</text>
<text x="332.3" y="127">9</text>
<text x="352.3" y="127">11</text>
<text x="370.9" y="131.6">+3.3V</text>
<text x="66.8" y="132.1">20</text>
<text x="66.8" y="134.6">19</text>
<text x="66.8" y="137.2">18</text>
<text x="98.3" y="132.1">35</text>
<text x="98.3" y="134.6">38</text>
<text x="98.3" y="137.2">40</text>
<text x="229.4" y="132.1">46</text>
<text x="229.4" y="134.6">52</text>
<text x="258.3" y="134.6">28</text>
<text x="258.3" y="132.1">41</text>
<text x="331" y="134.6">19</text>
<text x="352.3" y="132.1">20</text>
<text x="352.3" y="134.6">10</text>
<text x="68.1" y="139.7">8</text>
<text x="68.1" y="142.2">7</text>
<text x="98.3" y="139.7">42</text>
<text x="98.3" y="142.2">44</text>
<text x="271.3" y="141.3">+3.3V</text>
<text x="68.1" y="144.8">6</text>
<text x="68.1" y="147.3">5</text>
<text x="68.1" y="149.9">4</text>
<text x="98.3" y="144.8">30</text>
<text x="98.3" y="147.3">32</text>
<text x="98.3" y="149.9">34</text>
<text x="68.1" y="152.4">3</text>
<text x="68.1" y="154.9">2</text>
<text x="98.3" y="152.4">36</text>
<text x="98.3" y="154.9">39</text>
<text x="66.8" y="160">48</text>
<text x="68.1" y="157.5">1</text>
<text x="98.3" y="157.5">41</text>
<text x="98.3" y="160">43</text>
<text x="66.8" y="162.6">17</text>
<text x="66.8" y="165.1">16</text>
<text x="68.1" y="167.6">9</text>
<text x="98.3" y="162.6">45</text>
<text x="98.3" y="167.6">47</text>
<text x="332.3" y="162.6">2</text>
<text x="332.3" y="165.1">3</text>
<text x="332.3" y="167.6">4</text>
<text x="352.3" y="167.6">16</text>
<text x="352.3" y="165.1">17</text>
<text x="352.3" y="162.6">18</text>
<text x="66.8" y="172.7">10</text>
<text x="98.3" y="170.2">15</text>
<text x="98.3" y="172.7">14</text>
<text x="229.4" y="172.7">15</text>
<text x="258.3" y="172.7">1</text>
<text x="332.3" y="170.2">5</text>
<text x="332.3" y="172.7">6</text>
<text x="352.3" y="172.7">14</text>
<text x="352.3" y="170.2">15</text>
<text x="66.8" y="175.3">12</text>
<text x="98.3" y="175.3">13</text>
<text x="229.4" y="175.3">16</text>
<text x="229.4" y="177.8">17</text>
<text x="258.3" y="175.3">14</text>
<text x="258.3" y="177.8">27</text>
<text x="332.3" y="175.3">7</text>
<text x="332.3" y="177.8">8</text>
<text x="352.3" y="177.8">12</text>
<text x="352.3" y="175.3">13</text>
<text x="66.8" y="180.3">26</text>
<text x="66.8" y="182.9">28</text>
<text x="66.8" y="185.4">11</text>
<text x="98.3" y="182.9">46</text>
<text x="98.3" y="185.4">27</text>
<text x="229.4" y="180.3">18</text>
<text x="229.4" y="182.9">19</text>
<text x="229.4" y="185.4">37</text>
<text x="258.3" y="180.3">3</text>
<text x="258.3" y="182.9">9</text>
<text x="258.3" y="185.4">43</text>
<text x="332.3" y="185.4">1</text>
<text x="332.3" y="180.3">9</text>
<text x="352.3" y="185.4">20</text>
<text x="352.3" y="180.3">11</text>
<text x="370.9" y="185">+3.3V</text>
<text x="229.4" y="188">38</text>
<text x="229.4" y="190.5">39</text>
<text x="258.3" y="190.5">40</text>
<text x="258.3" y="188">49</text>
<text x="331" y="188">19</text>
<text x="352.3" y="188">10</text>
<text x="229.4" y="195.6">23</text>
<text x="229.4" y="193">36</text>
<text x="258.3" y="193">2</text>
<text x="258.3" y="195.6">4</text>
<text x="229.4" y="198.1">24</text>
<text x="229.4" y="200.7">25</text>
<text x="229.4" y="203.2">26</text>
<text x="258.3" y="198.1">5</text>
<text x="258.3" y="200.7">7</text>
<text x="258.3" y="203.2">8</text>
<text x="229.4" y="205.7">29</text>
<text x="229.4" y="208.3">30</text>
<text x="258.3" y="205.7">10</text>
<text x="258.3" y="208.3">11</text>
<text x="229.4" y="210.8">31</text>
<text x="229.4" y="213.4">32</text>
<text x="229.4" y="215.9">33</text>
<text x="258.3" y="210.8">13</text>
<text x="258.3" y="213.4">42</text>
<text x="258.3" y="215.9">44</text>
<text x="53.4" y="220.5">+3.3V</text>
<text x="63.5" y="221.8" transform="rotate(-90 63.5 221.8)">14</text>
<text x="229.4" y="221">22</text>
<text x="229.4" y="218.4">34</text>
<text x="258.3" y="218.4">45</text>
<text x="258.3" y="221">47</text>
<text x="55.4" y="226.1">9</text>
<text x="104.2" y="223.1">+3.3V</text>
<text x="114.3" y="224.3" transform="rotate(-90 114.3 224.3)">14</text>
<text x="229.4" y="226.1">21</text>
<text x="229.4" y="223.5">35</text>
<text x="258.3" y="223.5">48</text>
<text x="258.3" y="226.1">50</text>
<text x="54.1" y="231.1">10</text>
<text x="75.5" y="228.6">8</text>
<text x="104.9" y="228.6">12</text>
<text x="104.9" y="233.7">13</text>
<text x="126.3" y="231.1">11</text>
<text x="229.4" y="233.7">12</text>
<text x="229.4" y="228.6">20</text>
<text x="230.7" y="231.1">6</text>
<text x="258.3" y="228.6">51</text>
<text x="258.3" y="231.1">53</text>
<text x="258.3" y="233.7">54</text>
<text x="63.5" y="238.1" transform="rotate(-90 63.5 238.1)">7</text>
<text x="229.4" y="236.2">46</text>
<text x="229.4" y="238.8">52</text>
<text x="258.3" y="238.8">28</text>
<text x="258.3" y="236.2">41</text>
<text x="114.3" y="240.7" transform="rotate(-90 114.3 240.7)">7</text>
<text x="292.6" y="243.6">THIRD ANGLE</text>
<text x="292.9" y="247.4">PROJECTION</text>
<text x="340.1" y="246.9">C</text>
<text x="343.9" y="247.2">2002 ALL RIGHTS RESERVED</text>
<text x="291.9" y="256.8">NOT SHOWN SHALL BE VERIFIED</text>
<text x="294.2" y="253.5">FEATURES AND DIMENSIONS</text>
<text x="293.4" y="260.1">IN THE DATABASE. DRAWING</text>
<text x="295.4" y="263.4">SHOULD NOT BE SCALED</text>
<text x="291.9" y="268.3">ENGR:</text>
<text x="334.5" y="266.7">SIZE</text>
<text x="349.3" y="266.7">DATE</text>
<text x="380.8" y="266.7">DRAWING NO.</text>
<text x="415.1" y="266.7">REV</text>
<text x="291.9" y="274.6">DRAWN:</text>
<text x="356.6" y="275.1">SCALE: NO SCALE</text>
</g>
<g font-size="2.3" fill="#000080">
<text x="233.7" y="47.8">C21</text>
<text x="243.9" y="47.8">C22</text>
<text x="254" y="47.8">C23</text>
<text x="264.2" y="47.8">C24</text>
<text x="233.7" y="52.9">0.1uF</text>
<text x="243.9" y="52.9">0.1uF</text>
<text x="254" y="52.9">0.1uF</text>
<text x="264.2" y="52.9">0.1uF</text>
<text x="235.5" y="64.6">U5</text>
<text x="91.5" y="96.1">C25</text>
<text x="91.5" y="101.1">0.1uF</text>
<text x="101.6" y="96.1">C26</text>
<text x="101.6" y="101.1">0.1uF</text>
<text x="335.3" y="103.7">U9</text>
<text x="72.9" y="115.4">U6</text>
<text x="235.7" y="140.3">SDRAM 64MBIT</text>
<text x="335.3" y="141.8">74LVX245</text>
<text x="369.3" y="139.5">C33</text>
<text x="369.1" y="144.1">0.1uF</text>
<text x="236.2" y="151.9">C27</text>
<text x="246.4" y="151.9">C28</text>
<text x="256.6" y="151.9">C29</text>
<text x="266.7" y="151.9">C30</text>
<text x="236.2" y="157">0.1uF</text>
<text x="246.4" y="157">0.1uF</text>
<text x="256.6" y="157">0.1uF</text>
<text x="266.7" y="157">0.1uF</text>
<text x="335.3" y="157">U17</text>
<text x="235.5" y="168.7">U7</text>
<text x="76.2" y="190">SST39VF160</text>
<text x="335.3" y="195.1">74LVX245</text>
<text x="369.1" y="197.4">0.1uF</text>
<text x="369.3" y="192.6">C34</text>
<text x="76.2" y="220.5">U3C</text>
<text x="127" y="223.1">U3D</text>
<text x="71.1" y="235.8">74LCX08</text>
<text x="121.9" y="238.3">74LCX08</text>
<text x="235.7" y="244.4">SDRAM 64MBIT</text>
</g>
<g font-size="2.3" fill="#004080">
<text x="235" y="69.6">LDQM</text>
<text x="250.5" y="69.6">VCC</text>
<text x="235" y="74.7">CAS</text>
<text x="235" y="77.3">RAS</text>
<text x="235" y="72.2">WE</text>
<text x="248.7" y="77.3">VCCQ</text>
<text x="250.5" y="74.7">VCC</text>
<text x="250.5" y="72.2">VCC</text>
<text x="235" y="79.8">CS</text>
<text x="235" y="82.3">CKE</text>
<text x="248.7" y="82.3">VCCQ</text>
<text x="248.7" y="79.8">VCCQ</text>
<text x="235" y="90">NC</text>
<text x="235" y="84.9">CLK</text>
<text x="235" y="87.4">UDQM</text>
<text x="248.7" y="84.9">VCCQ</text>
<text x="250.6" y="90">DQ0</text>
<text x="250.7" y="87.4">NC1</text>
<text x="235" y="92.5">A0</text>
<text x="235" y="95">A1</text>
<text x="250.6" y="92.5">DQ1</text>
<text x="250.6" y="95">DQ2</text>
<text x="235" y="97.6">A2</text>
<text x="235" y="100.1">A3</text>
<text x="250.6" y="97.6">DQ3</text>
<text x="250.6" y="100.1">DQ4</text>
<text x="235" y="102.7">A4</text>
<text x="235" y="105.2">A5</text>
<text x="235" y="107.7">A6</text>
<text x="250.6" y="102.7">DQ5</text>
<text x="250.6" y="105.2">DQ6</text>
<text x="250.6" y="107.7">DQ7</text>
<text x="235" y="110.3">A7</text>
<text x="235" y="112.8">A8</text>
<text x="250.6" y="110.3">DQ8</text>
<text x="250.6" y="112.8">DQ9</text>
<text x="336.6" y="110.3">A0</text>
<text x="336.6" y="112.8">A1</text>
<text x="346.5" y="112.8">B1</text>
<text x="346.5" y="110.3">B0</text>
<text x="235" y="117.9">A10</text>
<text x="235" y="115.4">A9</text>
<text x="249.3" y="115.4">DQ10</text>
<text x="249.3" y="117.9">DQ11</text>
<text x="336.6" y="115.4">A2</text>
<text x="336.6" y="117.9">A3</text>
<text x="346.5" y="117.9">B3</text>
<text x="346.5" y="115.4">B2</text>
<text x="72.4" y="120.4">A0</text>
<text x="72.4" y="123">A1</text>
<text x="72.4" y="125.5">A2</text>
<text x="90.4" y="120.4">VDD</text>
<text x="90.6" y="125.5">DQ0</text>
<text x="235" y="125.5">A13</text>
<text x="235" y="123">A12</text>
<text x="235" y="120.4">A11</text>
<text x="249.3" y="120.4">DQ12</text>
<text x="249.3" y="123">DQ13</text>
<text x="249.3" y="125.5">DQ14</text>
<text x="336.6" y="120.4">A4</text>
<text x="336.6" y="123">A5</text>
<text x="336.6" y="125.5">A6</text>
<text x="346.5" y="125.5">B6</text>
<text x="346.5" y="123">B5</text>
<text x="346.5" y="120.4">B4</text>
<text x="72.4" y="128.1">A3</text>
<text x="72.4" y="130.6">A4</text>
<text x="90.6" y="128.1">DQ1</text>
<text x="90.6" y="130.6">DQ2</text>
<text x="235" y="128.1">VSSQ</text>
<text x="235" y="130.6">VSSQ</text>
<text x="249.3" y="128.1">DQ15</text>
<text x="250.7" y="130.6">VSS</text>
<text x="336.6" y="128.1">A7</text>
<text x="346.5" y="128.1">B7</text>
<text x="72.4" y="133.1">A5</text>
<text x="72.4" y="135.7">A6</text>
<text x="90.6" y="133.1">DQ3</text>
<text x="90.6" y="135.7">DQ4</text>
<text x="235" y="133.1">VSSQ</text>
<text x="235" y="135.7">VSSQ</text>
<text x="250.7" y="135.7">VSS</text>
<text x="250.7" y="133.1">VSS</text>
<text x="336.6" y="135.7">OE</text>
<text x="336.6" y="133.1">T/R</text>
<text x="344.2" y="135.7">GND</text>
<text x="344.4" y="133.1">VCC</text>
<text x="72.4" y="138.2">A7</text>
<text x="72.4" y="140.8">A8</text>
<text x="72.4" y="143.3">A9</text>
<text x="90.6" y="138.2">DQ5</text>
<text x="90.6" y="140.8">DQ6</text>
<text x="90.6" y="143.3">DQ7</text>
<text x="72.4" y="145.8">A10</text>
<text x="72.4" y="148.4">A11</text>
<text x="90.6" y="145.8">DQ8</text>
<text x="90.6" y="148.4">DQ9</text>
<text x="72.4" y="150.9">A12</text>
<text x="72.4" y="153.5">A13</text>
<text x="72.4" y="156">A14</text>
<text x="89.3" y="150.9">DQ10</text>
<text x="89.3" y="153.5">DQ11</text>
<text x="89.3" y="156">DQ12</text>
<text x="72.4" y="158.5">A15</text>
<text x="72.4" y="161.1">A16</text>
<text x="89.3" y="158.5">DQ13</text>
<text x="89.3" y="161.1">DQ14</text>
<text x="72.4" y="163.6">A17</text>
<text x="72.4" y="166.2">A18</text>
<text x="89.3" y="163.6">DQ15</text>
<text x="336.6" y="163.6">A0</text>
<text x="336.6" y="166.2">A1</text>
<text x="346.5" y="166.2">B1</text>
<text x="346.5" y="163.6">B0</text>
<text x="72.4" y="168.7">A19</text>
<text x="72.4" y="173.8">NC</text>
<text x="90.7" y="168.7">NC5</text>
<text x="90.7" y="171.2">NC4</text>
<text x="90.7" y="173.8">NC3</text>
<text x="235" y="173.8">LDQM</text>
<text x="250.5" y="173.8">VCC</text>
<text x="336.6" y="168.7">A2</text>
<text x="336.6" y="171.2">A3</text>
<text x="336.6" y="173.8">A4</text>
<text x="346.5" y="173.8">B4</text>
<text x="346.5" y="171.2">B3</text>
<text x="346.5" y="168.7">B2</text>
<text x="72.4" y="176.3">NC1</text>
<text x="90.7" y="176.3">NC2</text>
<text x="235" y="178.9">CAS</text>
<text x="235" y="176.3">WE</text>
<text x="250.5" y="178.9">VCC</text>
<text x="250.5" y="176.3">VCC</text>
<text x="336.6" y="176.3">A5</text>
<text x="336.6" y="178.9">A6</text>
<text x="346.5" y="178.9">B6</text>
<text x="346.5" y="176.3">B5</text>
<text x="72.4" y="181.4">CE</text>
<text x="72.4" y="183.9">OE</text>
<text x="90.7" y="183.9">VSS</text>
<text x="235" y="181.4">RAS</text>
<text x="235" y="183.9">CS</text>
<text x="248.7" y="181.4">VCCQ</text>
<text x="248.7" y="183.9">VCCQ</text>
<text x="336.6" y="181.4">A7</text>
<text x="346.5" y="181.4">B7</text>
<text x="72.4" y="186.5">WE</text>
<text x="90.7" y="186.5">VSS</text>
<text x="235" y="186.5">CKE</text>
<text x="235" y="189">CLK</text>
<text x="235" y="191.6">UDQM</text>
<text x="248.7" y="186.5">VCCQ</text>
<text x="248.7" y="189">VCCQ</text>
<text x="250.7" y="191.6">NC1</text>
<text x="336.6" y="189">OE</text>
<text x="336.6" y="186.5">T/R</text>
<text x="344.2" y="189">GND</text>
<text x="344.4" y="186.5">VCC</text>
<text x="235" y="196.6">A0</text>
<text x="235" y="194.1">NC</text>
<text x="250.6" y="194.1">DQ0</text>
<text x="250.6" y="196.6">DQ1</text>
<text x="235" y="199.2">A1</text>
<text x="235" y="201.7">A2</text>
<text x="250.6" y="199.2">DQ2</text>
<text x="250.6" y="201.7">DQ3</text>
<text x="235" y="204.3">A3</text>
<text x="235" y="206.8">A4</text>
<text x="235" y="209.3">A5</text>
<text x="250.6" y="204.3">DQ4</text>
<text x="250.6" y="206.8">DQ5</text>
<text x="250.6" y="209.3">DQ6</text>
<text x="235" y="211.9">A6</text>
<text x="235" y="214.4">A7</text>
<text x="250.6" y="214.4">DQ8</text>
<text x="250.6" y="211.9">DQ7</text>
<text x="235" y="217">A8</text>
<text x="235" y="219.5">A9</text>
<text x="249.3" y="219.5">DQ10</text>
<text x="250.6" y="217">DQ9</text>
<text x="235" y="227.1">A12</text>
<text x="235" y="222">A10</text>
<text x="235" y="224.6">A11</text>
<text x="249.3" y="222">DQ11</text>
<text x="249.3" y="224.6">DQ12</text>
<text x="249.3" y="227.1">DQ13</text>
<text x="235" y="229.7">A13</text>
<text x="235" y="232.2">VSSQ</text>
<text x="249.3" y="229.7">DQ14</text>
<text x="249.3" y="232.2">DQ15</text>
<text x="235" y="237.3">VSSQ</text>
<text x="235" y="239.8">VSSQ</text>
<text x="235" y="234.7">VSSQ</text>
<text x="250.7" y="234.7">VSS</text>
<text x="250.7" y="239.8">VSS</text>
<text x="250.7" y="237.3">VSS</text>
</g>
<g font-size="1.8">
<text x="45.2" y="1.9">5</text>
<text x="130.6" y="1.9">4</text>
<text x="215.9" y="1.9">3</text>
<text x="301.3" y="1.9">2</text>
<text x="386.6" y="1.9">1</text>
<text x=".7" y="38.5">D</text>
<text x="429.9" y="38.5">D</text>
<text x=".7" y="107.1">C</text>
<text x="429.9" y="107.1">C</text>
<text x=".7" y="175.6">B</text>
<text x="429.9" y="175.6">B</text>
<text x=".7" y="244.2">A</text>
<text x="429.9" y="244.2">A</text>
<text x="45.2" y="278.8">5</text>
<text x="130.6" y="278.8">4</text>
<text x="215.9" y="278.8">3</text>
<text x="301.3" y="278.8">2</text>
<text x="386.6" y="278.8">1</text>
</g>
</svg>
